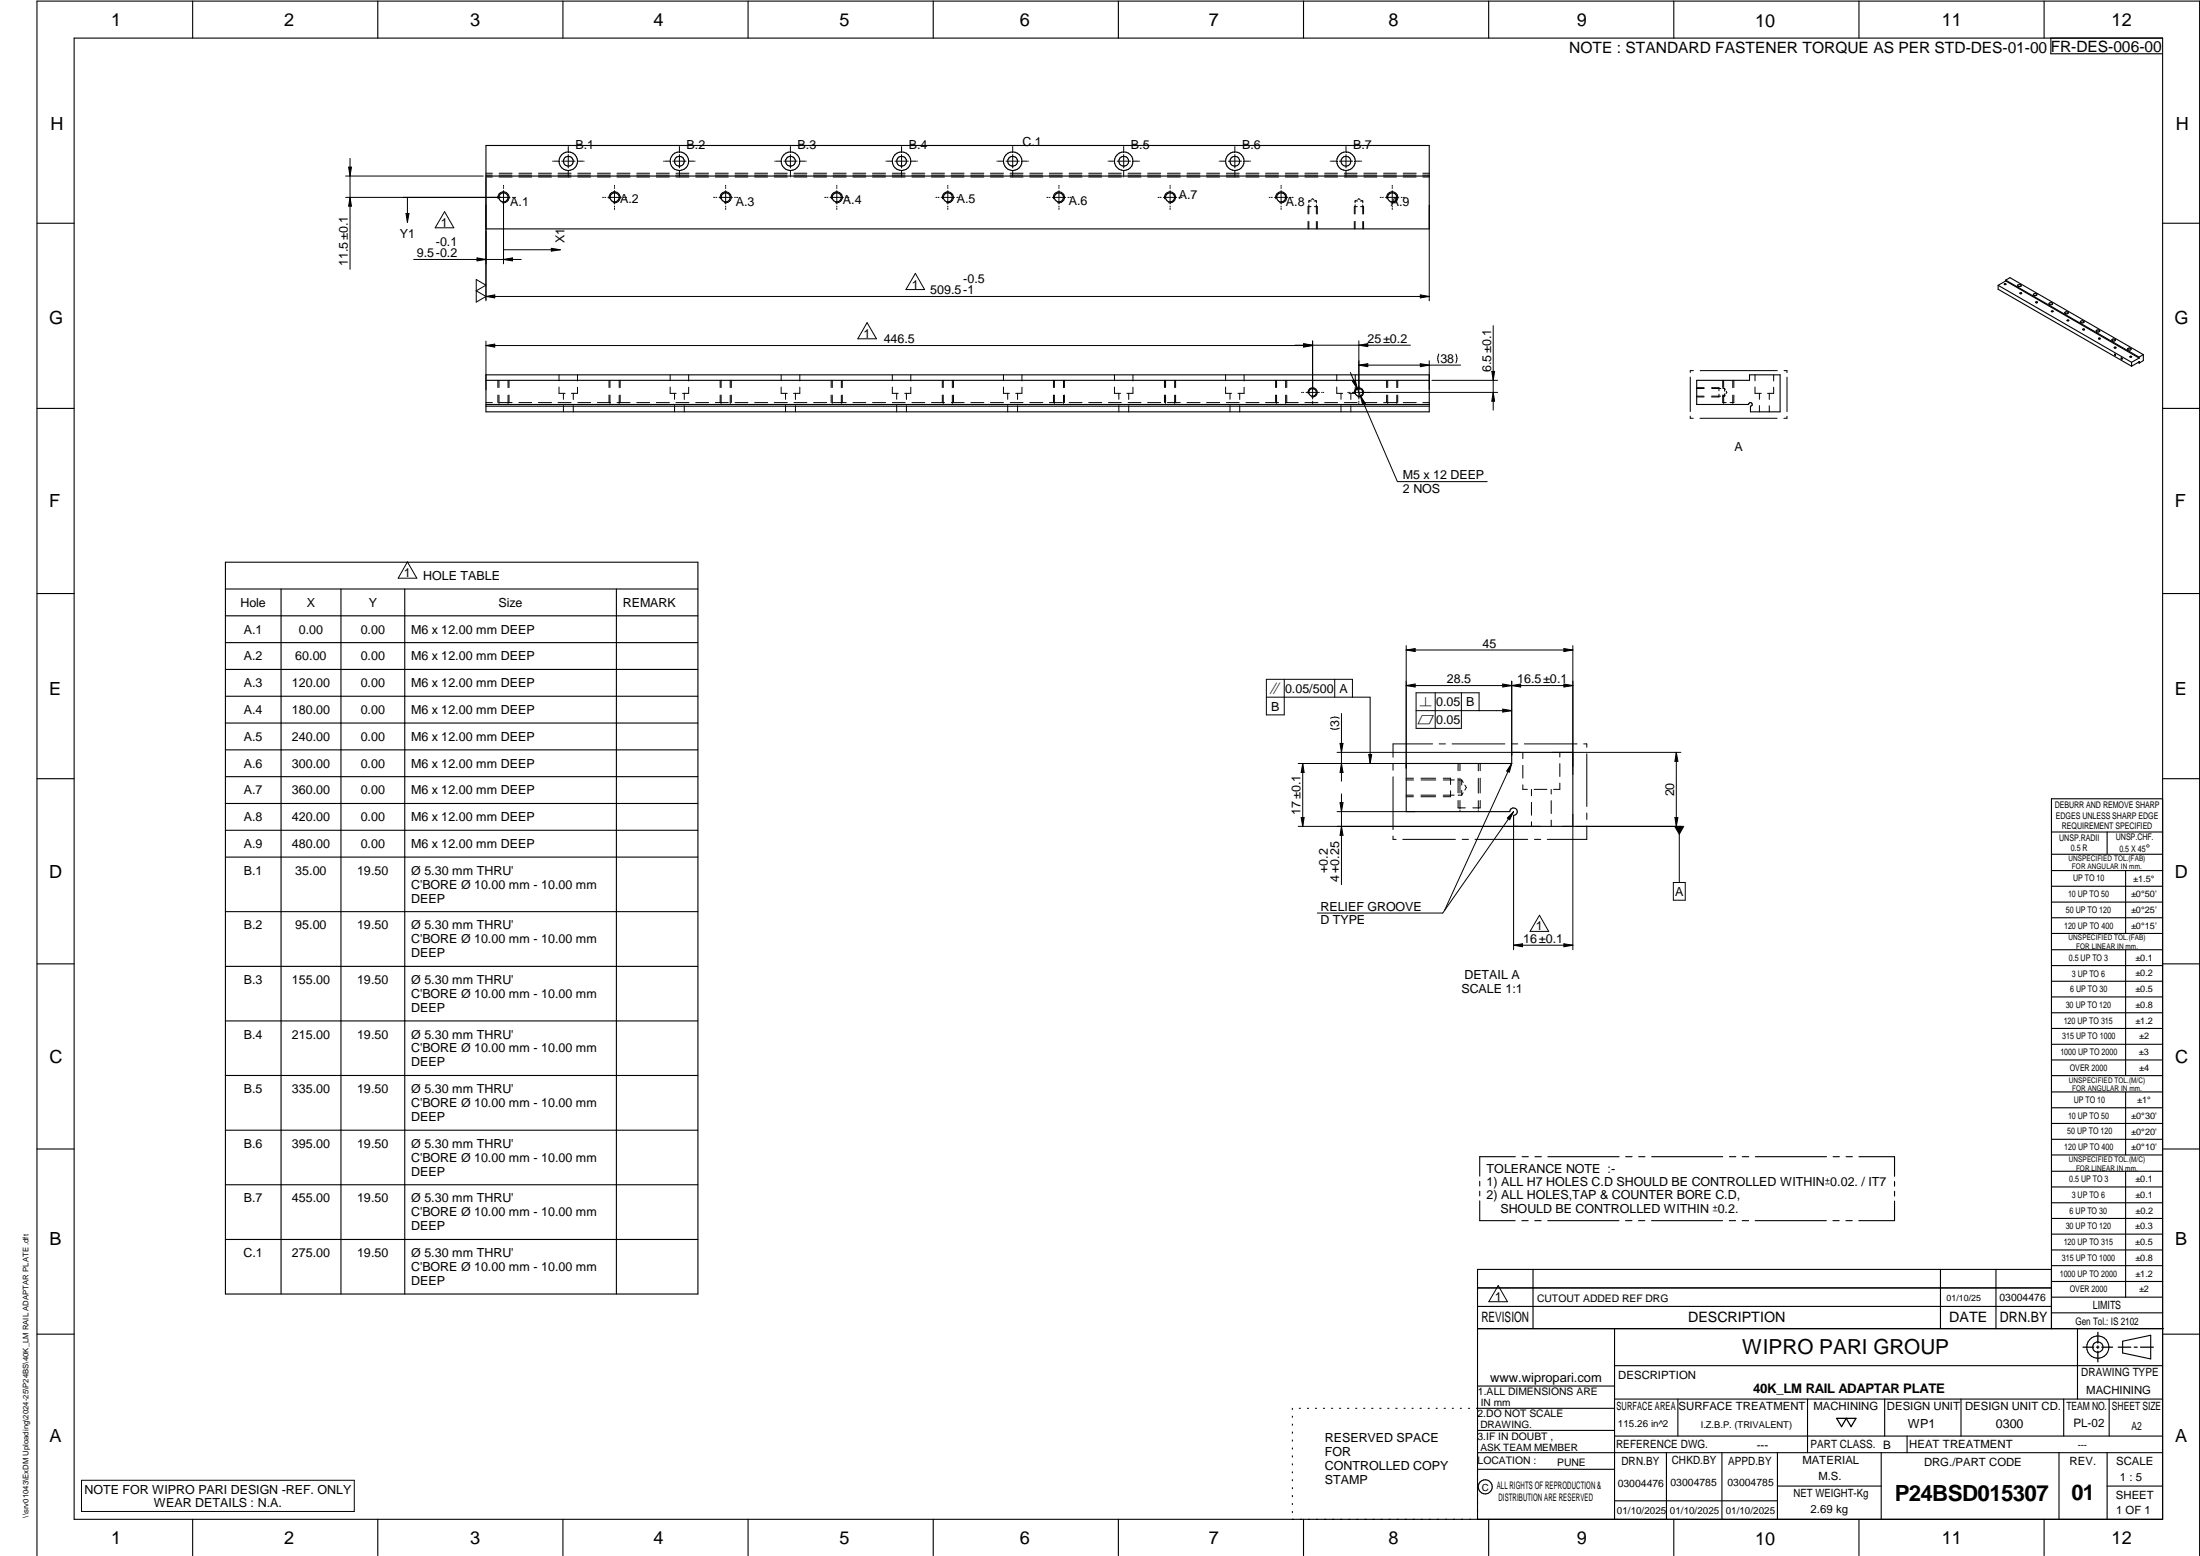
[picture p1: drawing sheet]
<svg xmlns="http://www.w3.org/2000/svg" width="594mm" height="420mm" viewBox="0 0 594 420" stroke-linecap="round" stroke-linejoin="round" font-family="sans-serif">
<g fill="none" stroke="#000" stroke-width=".3">
<path d="M20 10.3h564v400h-564zM52 .3v10M102 .3v10M152 .3v10M202 .3v10M252 .3v10M302 .3v10M352 .3v10M402 .3v10M452 .3v10M502 .3v10M552 .3v10"/>
<path d="M553.8 10.3v4.2h30.1M131.2 39.3h254.7v22.5h-254.7zM131.2 47.5h254.7M10 60.3h10M539.6 77v1.1l36 20.8M539.6 77l36 20.8M541.6 75.6l1.1-.6 36.1 20.8M541.6 75.9l-2 1.1M541.6 75.6v.3M541.6 75.6l36 20.8M541.6 75.9l36 20.8M544.9 77l.5-.2 .4 .4-.7 .2-.2-.1z"/>
<path d="M545.5 79.1h.4v.2h-.4zM549.1 79.4l.8-.1 .1 .3-.6 .2-.3-.2zM584 60.3h10M553.4 81.9l.7-.1v.5a.58 .58 0 0 1-.8-.3zM557.6 84.3l.8-.1 .1 .3-.7 .2-.2-.1zM561.8 86.7l.5-.1 .5 .4-.7 .2-.3-.3zM562.5 88.9l.4 .1-.4 .1zM566.1 89.2l.5-.1 .4 .4-.7 .1-.2-.1zM566.8 91.3l.3 .1-.3 .1zM570.4 91.7l.4-.2 .4 .4-.6 .2-.2-.1zM571 95.6l.3 .3zM572.8 96.6l.3 .3z"/>
<path d="M574.6 94.1l.5-.1 .4 .4-.7 .1-.3-.2zM575.6 97.8v1.1M577.4 97.9l.3 .1M577.6 97.7l-2 1.2M577.6 97.7l.1 .1M577.6 97.7l.1-.1v.2M577.6 96.4v.3M577.6 96.7l-2 1.1M577.7 97.8v.2M578.8 95.8v1.6l-1.1 .6M578.8 95.8l-1.2 .6M10 110.3h10"/>
<path d="M131.2 109.2h254.7M131.2 101.2h254.7v10h-254.7zM131.2 102.7h254.7M131.2 109.7h254.7M458.2 102.7h14.2v-1.5h8.3v10h-8v-1.5l.5-.3-.2-.6-.2-.1-.5 .2-.1 .3h-14zM584 110.3h10M60.9 159h127.6M60.9 151.8h127.6v197.6h-127.6zM75.9 159v190.4M92.1 159v190.4M109.3 159v190.4M166.4 159v190.4"/>
<path d="M10 160.3h10M60.9 166.3h127.6M60.9 173.5h127.6M584 160.3h10M60.9 180.8h127.6M60.9 188h127.6M60.9 195.2h127.6M10 210.3h10M60.9 202.5h127.6M60.9 209.7h127.6M60.9 217h127.6M379.7 206.2h28.5v-3h16.5v19.9h-16v-2.9a1.01 1.01 0 0 0 1-1 1.01 1.01 0 0 0-1-1.1 1.01 1.01 0 0 0-1 1.1h-28z"/>
<path d="M584 215.7h-30v143.1M584 210.3h10M60.9 224.2h127.6M60.9 231.4h127.6M554 224.7h30M554 230.7h30M554 235.1h30M554 239.3h30M569 224.7v6M574 235.1v17M60.9 246.2h127.6M554 243.6h30"/>
<path d="M554 247.8h30M554 252.1h30M554 256.5h30M574 256.5v33.9M10 260.3h10M60.9 260.9h127.6M60.9 275.7h127.6M554 260.7h30M554 265h30M554 269.2h30M554 273.5h30M554 277.7h30"/>
<path d="M584 260.3h10M60.9 290.4h127.6M554 282h30M554 286.2h30M554 290.4h30M554 294.9h30M554 299.1h30M574 294.9v17M10 310.3h10M60.9 305.2h127.6M60.9 319.9h127.6M399.6 319v1.3"/>
<path d="M409.2 312.3h-9.6v5.3M411 312.3h1.7M414.5 312.3h1.7M418 312.3h19.2M439 312.3h1.7M442.5 312.3h1.7M446 312.3h19.2M467 312.3h1.7M470.5 312.3h1.7M474 312.3h19.2M495 312.3h1.7M498.5 312.3h1.7"/>
<path d="M502 312.3h9.6v5.3M511.6 319v1.3M554 303.4h30M554 307.6h30M554 311.9h30M554 316.3h30M574 316.3v34M584 310.3h10M60.9 334.7h127.6M399.6 321.6v1.3M399.6 324.3v5.3h9.5M411 329.6h1.7"/>
<path d="M414.4 329.6h1.8M418 329.6h19.2M438.9 329.6h1.8M442.5 329.6h1.7M446 329.6h19.2M467 329.6h1.7M470.4 329.6h1.8M474 329.6h19.2M495 329.6h1.6M498.5 329.6h1.7M511.6 324.3v5.3h-9.7M511.6 321.7v1.3"/>
<path d="M554 320.5h30M554 324.8h30M554 329h30M554 333.2h30M554 337.5h30M399 358.8h185.2M399 352.8h155M399 347.8h155M414 342.8v16M436 358.8v51.5M524 342.8v16M539 342.8v16"/>
<path d="M554 341.8h30M554 346h30M554 350.3h30M554 354.5h30M554 342.8h-155v67.5M561 358.8v19M10 360.3h10M399 374.3h37M436 368.8h148M436 377.8h148M453.1 377.8v10M488.1 377.8v14.5"/>
<path d="M508.9 377.8v10M529.5 377.8v10M557.3 377.8v10M569.5 377.8v10M573.2 362.2l7.6-1.6v6.3l-7.6-1.6zM584 360.3h10M349 380.3v.3M349 382.4v.3M349 384.6v.3M349 386.7v.3M349 388.8v.3M349 391v.3"/>
<path d="M349 393.1v.3M349 395.3v.3M349 397.4v.3M349 399.5v.3M350.9 380.3h.2M353.1 380.3h.2M355.2 380.3h.3M357.4 380.3h.3M359.6 380.3h.3M361.7 380.3h.3M363.9 380.3h.3M366.1 380.3h.3"/>
<path d="M368.3 380.3h.2M370.4 380.3h.3M372.6 380.3h.3M374.8 380.3h.3M376.9 380.3h.4M379.1 380.3h.3M381.3 380.3h.3M383.4 380.3h.4M385.6 380.3h.3M387.8 380.3h.3M390 380.3h.3M392.2 380.3h.3"/>
<path d="M394.3 380.3h.3M396.5 380.3h.3M398.7 380.3h37.3M399 386.2h37M399 396.7h37M436 387.8h148M450 392.3v18M465 392.3v18M480 392.3v18M508 392.3v18M515 387.8v4.5M556 392.3v18"/>
<path d="M569 392.3v18M584 392.3h-185M52 410.3v9.7M102 410.3v9.7M152 410.3v9.7M202 410.3v9.7M252 410.3v9.7M302 410.3v9.7M349 401.7v.3M349 403.8v.4M349 406v.3M349 408.1v.3"/>
<path d="M352 410.3v9.7M402 410.3v9.7M436 405.3h44M452 410.3v9.7M480 401.3h28M502 410.3v9.7M552 410.3v9.7M569 401.3h15M10 420v-419.7h584v419.7"/>
<circle cx="136" cy="53.3" r="1.23"/>
<circle cx="153.4" cy="43.5" r="2.5"/>
<circle cx="153.5" cy="43.5" r="1.33"/>
<circle cx="166" cy="53.3" r="1.23"/>
<circle cx="183.4" cy="43.5" r="2.51"/>
<circle cx="183.4" cy="43.5" r="1.32"/>
<circle cx="196" cy="53.3" r="1.22"/>
<circle cx="213.5" cy="43.5" r="2.51"/>
<circle cx="213.5" cy="43.5" r="1.32"/>
<circle cx="226" cy="53.3" r="1.23"/>
<circle cx="243.4" cy="43.5" r="2.5"/>
<circle cx="243.5" cy="43.5" r="1.33"/>
<circle cx="255.9" cy="53.3" r="1.22"/>
<circle cx="273.4" cy="43.5" r="2.51"/>
<circle cx="273.4" cy="43.5" r="1.32"/>
<circle cx="286" cy="53.3" r="1.22"/>
<circle cx="303.4" cy="43.5" r="2.5"/>
<circle cx="303.4" cy="43.5" r="1.33"/>
<circle cx="316" cy="53.3" r="1.23"/>
<circle cx="333.4" cy="43.5" r="1.32"/>
<circle cx="333.5" cy="43.5" r="2.5"/>
<circle cx="345.9" cy="53.3" r="1.22"/>
<circle cx="363.4" cy="43.5" r="1.34"/>
<circle cx="363.5" cy="43.5" r="2.51"/>
<circle cx="376" cy="53.3" r="1.23"/>
<circle cx="541.5" cy="76.7" r=".23"/>
<circle cx="550" cy="81.6" r=".23"/>
<circle cx="554.2" cy="84.1" r=".22"/>
<circle cx="558.4" cy="86.5" r=".22"/>
<circle cx="571.2" cy="93.9" r=".23"/>
<circle cx="575.4" cy="96.3" r=".23"/>
<circle cx="354.4" cy="106" r="1.02"/>
<circle cx="367" cy="106" r="1.04"/>
<circle cx="566.5" cy="363.8" r="2.99"/>
<circle cx="566.5" cy="363.7" r="1.41"/>
<circle cx="401.1" cy="401.5" r="1.9"/>
</g>
<g fill="none" stroke="#000" stroke-width=".27">
<path d="M153.5 39.3v.1M153.5 39.6v1.3M183.5 39.3v.1M183.5 39.6v1.3M213.4 39.3v.1M213.4 39.6v1.3M243.5 39.3v.1M243.5 39.6v1.3M273.5 39.3v.1M273.5 39.6v1.3M303.4 39.3v.1M303.4 39.6v1.3"/>
<path d="M333.5 39.3v.1M333.5 39.6v1.3M363.5 39.3v.1M363.5 39.6v1.3M93.3 53.3h44.4M93.3 47.5h37.2M94.1 45.1h.8l-.4 2.4zM94.5 53.3l.4 2.4h-.8zM94.5 42.8v29.9M109.6 57.7h.8l-.4 2.3zM110 53.3v6.7M120.1 57.2l2.4 4.3h-5z"/>
<path d="M131.2 48v33.2M131.2 47.3h1.7M131.2 47.8h1.8M131.2 46.8h1.8M134.5 53.7a1.49 1.49 0 0 1 1.3-1.9 1.49 1.49 0 0 1 1.7 1.6 1.49 1.49 0 0 1-1.9 1.3M134.7 47.3h3.6M134.8 47.8h3.5M134.8 46.8h3.5M136 50v.3M136 50.6v.3M136 51.5v19.7M138.4 53.3h.2"/>
<path d="M138.9 53.3h.3M140.1 47.3h3.4M140.1 47.8h3.5M140.1 46.8h3.5M145.4 47.3h3.5M145.4 47.8h3.5M145.4 46.8h3.5M149.2 43.5h.1M149.5 43.5h1.3M150.7 47.3h3.5M150.7 47.8h3.5M150.7 46.8h3.5"/>
<path d="M151.7 43.5h3.6M153.5 46.2v1.3M153.5 47.7v.1M153.5 41.7v3.6M156 47.3h3.5M156 47.8h3.5M156 46.8h3.5M156.1 43.5h1.3M157.6 43.5h.1M161.3 47.3h3.5M161.3 47.8h3.5M161.3 46.8h3.5"/>
<path d="M162.7 53.3h.3M163.3 53.3h.3M164.2 53.3h3.6M164.5 53.7a1.51 1.51 0 0 1 1.3-1.9 1.51 1.51 0 0 1 1.7 1.6 1.51 1.51 0 0 1-1.9 1.3M165.9 50v.3M165.9 50.6v.3M165.9 51.5v3.6M165.9 55.7v.2M165.9 56.3v.3M166.6 47.3h3.5M166.6 47.8h3.5M166.6 46.8h3.5"/>
<path d="M168.4 53.3h.2M168.9 53.3h.3M171.9 47.3h3.5M172 47.8h3.4M172 46.8h3.4M177.2 47.3h3.5M177.2 47.8h3.6M177.2 46.8h3.6M179.2 43.5h.1M179.5 43.5h1.3M181.6 43.5h3.6M182.5 47.3h3.5"/>
<path d="M182.5 47.8h3.5M182.5 46.8h3.5M183.5 46.2v1.3M183.5 47.7v.1M183.5 41.7v3.6M186.1 43.5h1.3M187.6 43.5h.1M187.8 47.3h3.5M187.9 47.8h3.4M187.9 46.8h3.4M192.7 53.3h.3M193.1 47.3h3.5"/>
<path d="M193.2 47.8h3.5M193.2 46.8h3.5M193.3 53.3h.2M194.2 53.3h3.6M194.5 53.7a1.49 1.49 0 0 1 1.3-1.9 1.49 1.49 0 0 1 1.6 1.6 1.49 1.49 0 0 1-1.8 1.3M196 51.5v3.6M196 50v.3M196 50.6v.3M196 55.7v.2M196 56.3v.3M198.4 53.3h.2M198.5 47.3h3.4"/>
<path d="M198.5 47.8h3.5M198.5 46.8h3.5M198.9 53.3h.3M203.7 47.3h3.6M203.8 47.8h3.5M203.8 46.8h3.5M209 47.3h3.5M209.1 47.8h3.5M209.1 46.8h3.5M209.2 43.5h.1M209.5 43.5h1.3M211.7 43.5h3.6"/>
<path d="M213.4 41.7v3.6M213.4 46.2v1.3M213.4 47.7v.1M214.4 47.3h3.4M214.4 47.8h3.5M214.4 46.8h3.5M216.1 43.5h1.3M217.6 43.5h.1M219.7 47.3h3.5M219.7 47.8h3.5M219.7 46.8h3.5M222.7 53.3h.3"/>
<path d="M223.3 53.3h.3M224.1 53.3h3.6M224.5 53.7a1.49 1.49 0 0 1 1.3-1.9 1.49 1.49 0 0 1 1.7 1.6 1.49 1.49 0 0 1-1.9 1.3M225 47.3h3.5M225 47.8h3.5M225 46.8h3.5M226 50v.3M226 50.6v.3M226 55.7v.2M226 56.3v.3M226 51.5v3.6M228.3 53.3h.3"/>
<path d="M228.9 53.3h.3M230.3 47.3h3.5M230.3 47.8h3.5M230.3 46.8h3.5M235.6 47.3h3.5M235.6 47.8h3.5M235.6 46.8h3.5M239.2 43.5h.1M239.5 43.5h1.3M240.9 47.3h3.5M241 47.8h3.4M241 46.8h3.4"/>
<path d="M241.7 43.5h3.6M243.5 41.7v3.6M243.5 46.2v1.3M243.5 47.7v.1M246.1 43.5h1.3M246.2 47.3h3.5M246.2 47.8h3.5M246.2 46.8h3.5M247.6 43.5h.1M251.5 47.3h3.5M251.5 47.8h3.6M251.5 46.8h3.6"/>
<path d="M252.7 53.3h.3M253.3 53.3h.3M254.2 53.3h3.6M254.5 53.7a1.49 1.49 0 0 1 1.3-1.9 1.49 1.49 0 0 1 1.6 1.6 1.49 1.49 0 0 1-1.8 1.3M255.9 50v.3M255.9 50.6v.3M255.9 51.5v3.6M255.9 55.7v.2M255.9 56.3v.3M256.8 47.3h3.5M256.9 47.8h3.4M256.9 46.8h3.4"/>
<path d="M258.4 53.3h.2M258.9 53.3h.3M262.1 47.3h3.5M262.2 47.8h3.5M262.2 46.8h3.5M267.4 47.3h3.5M267.5 47.8h3.5M267.5 46.8h3.5M269.2 43.5h.1M269.5 43.5h1.3M271.6 43.5h3.6M272.7 47.3h3.5"/>
<path d="M272.8 47.8h3.5M272.8 46.8h3.5M273.5 41.7v3.6M273.5 46.2v1.3M273.5 47.7v.1M276.1 43.5h1.3M277.6 43.5h.1M278 47.3h3.6M278.1 47.8h3.5M278.1 46.8h3.5M282.7 53.3h.3M283.3 47.3h3.5"/>
<path d="M283.3 53.3h.2M283.4 47.8h3.5M283.4 46.8h3.5M284.2 53.3h3.6M284.5 53.7a1.49 1.49 0 0 1 1.3-1.9 1.49 1.49 0 0 1 1.6 1.6 1.49 1.49 0 0 1-1.8 1.3M286 50v.3M286 50.6v.3M286 51.5v3.6M286 55.7v.2M286 56.3v.3M288.4 53.3h.2M288.7 47.3h3.4"/>
<path d="M288.7 47.8h3.5M288.7 46.8h3.5M288.9 53.3h.3M294 47.3h3.5M294 47.8h3.5M294 46.8h3.5M299.2 43.5h.1M299.3 47.3h3.5M299.3 47.8h3.5M299.3 46.8h3.5M299.5 43.5h1.3M301.7 43.5h3.6"/>
<path d="M303.4 46.2v1.3M303.4 47.7v.1M303.4 41.7v3.6M304.6 47.3h3.5M304.6 47.8h3.5M304.6 46.8h3.5M306.1 43.5h1.3M307.6 43.5h.1M309.9 47.3h3.5M309.9 47.8h3.5M309.9 46.8h3.5M312.7 53.3h.3"/>
<path d="M313.3 53.3h.3M314.1 53.3h3.6M314.5 53.7a1.51 1.51 0 0 1 1.3-1.9 1.51 1.51 0 0 1 1.6 1.6 1.51 1.51 0 0 1-1.9 1.3M315.2 47.3h3.5M315.2 47.8h3.5M315.2 46.8h3.5M316 50v.3M316 50.6v.3M316 55.7v.2M316 56.3v.3M316 51.5v3.6M318.3 53.3h.3"/>
<path d="M318.9 53.3h.3M320.5 47.3h3.5M320.5 47.8h3.6M320.5 46.8h3.6M325.8 47.3h3.5M325.8 47.8h3.5M325.8 46.8h3.5M329.2 43.5h.1M329.5 43.5h1.3M331.1 47.3h3.5M331.2 47.8h3.4M331.2 46.8h3.4"/>
<path d="M331.7 43.5h3.6M333.5 41.7v3.6M333.5 46.2v1.3M333.5 47.7v.1M336.1 43.5h1.3M336.4 47.3h3.5M336.5 47.8h3.5M336.5 46.8h3.5M337.6 43.5h.1M341.7 47.3h3.5M341.8 47.8h3.5M341.8 46.8h3.5"/>
<path d="M342.7 53.3h.3M343.3 53.3h.3M344.2 53.3h3.6M344.5 53.7a1.49 1.49 0 0 1 1.3-1.9 1.49 1.49 0 0 1 1.6 1.6 1.49 1.49 0 0 1-1.8 1.3M345.9 50v.3M345.9 50.6v.3M345.9 51.5v3.6M345.9 55.7v.2M345.9 56.3v.3M347 47.3h3.5M347.1 47.8h3.5M347.1 46.8h3.5"/>
<path d="M348.4 53.3h.2M348.9 53.3h.3M352.3 47.3h3.5M352.4 47.8h3.5M352.4 46.8h3.5M353.2 59.8v2M353.4 54.3h.7M353.4 54.3v.4M353.4 55.3v2.4M353.4 59.8v2M353.8 54.1l-.4 .2M354 55.8h-.8v2"/>
<path d="M354.2 53.8l.3-.1 .3 .2M354.8 54.3h.7M354.9 55.8h.8v2M355.2 54.1l.3 .2M355.5 54.3v.5M355.5 55.3v2.5M355.5 59.8v2M355.7 59.8v2M357.7 47.3h3.4M357.7 47.8h3.5M357.7 46.8h3.5M359.2 43.5h.1"/>
<path d="M359.5 43.5h1.3M361.6 43.5h3.6M363 47.3h3.4M363 47.8h3.5M363 46.8h3.5M363.5 41.7v3.6M363.5 46.2v1.3M363.5 47.7v.1M365.7 59.8v2M365.9 54.3v.4M365.9 55.3v2.4M365.9 59.8v2"/>
<path d="M365.9 54.3h.7M366.1 43.5h1.3M366.3 54.1l-.4 .2M366.5 55.8h-.8v2M366.6 53.8l.3-.1 .4 .2M367.3 54.3h.7M367.4 55.8h.8v2M367.6 43.5h.1M367.7 54.1l.3 .2M368 54.3v.5M368 55.3v2.5M368 59.8v2"/>
<path d="M368.2 59.8v2M368.3 47.3h3.5M368.3 47.8h3.5M368.3 46.8h3.5M372.7 53.3h.3M373.3 53.3h.2M373.6 47.3h3.5M373.6 47.8h3.5M373.6 46.8h3.5M374.1 53.3h3.6M374.5 53.7a1.49 1.49 0 0 1 1.3-1.9 1.49 1.49 0 0 1 1.6 1.6 1.49 1.49 0 0 1-1.8 1.3M376 50v.3"/>
<path d="M376 50.6v.3M376 51.5v3.6M376 55.7v.2M376 56.3v.3M378.4 53.3h.2M378.9 47.3h3.5M378.9 47.8h3.5M378.9 46.8h3.5M378.9 53.3h.3M384.2 47.3h1.7M384.2 47.8h1.7M384.2 46.8h1.7"/>
<path d="M385.9 55.4v25.8M111.7 70.1h29.1M128.6 75.5l2.6 1.5-2.6 1.5 2.6 1.6-2.6 1.5zM128.8 69.6l2.4 .5-2.4 .3zM136 70.1l2.4-.5v.8zM136 67.4h15.3M148.9 67.1l2.4 .3-2.4 .4zM247.2 73.8l2.5 4.4h-5.1zM383.5 79.6l2.4 .5-2.4 .3zM131.2 92.1v13.1M131.2 80.1h254.7M131.2 93.3h223.3"/>
<path d="M131.2 80.1l2.4-.5v.8zM131.2 93.3l2.4-.4v.8zM234.1 87.1l2.6 4.4h-5.1zM349.7 93.2h31.2M352 92.9l2.5 .4M354.5 92v15.7M354.5 93.3l-2.5 .4v-.9l2.5 .4-2.5 .4M366.9 93.2l2.5-.4v.8zM366.9 98.6l2.5-.4v.8zM366.9 92v15.7M366.9 98.6h27.5M383.5 98.2l2.4 .4-2.4 .4z"/>
<path d="M385.9 97.4v7.8M388.5 95.6a2.6 2.6 0 0 0 0 2.4M393.1 95.6a2.6 2.6 0 0 1 0 2.4M403.2 87.9v22.8M131.2 108.7h1.8M134.4 102.7v1.9M134.4 106.7v2M134.7 102.7v1.9M134.7 106.7v2.1M134.7 109.1v.1M134.8 108.7h3.5M137.2 102.7v2"/>
<path d="M137.2 106.7v2.2M137.2 109.1v.1M137.4 102.7v1.9M137.4 106.7v2M140.1 108.7h3.5M145.4 108.7h3.5M150.7 108.7h3.5M151 104.5v1.7h1.6M151 101.2v1.6M152.1 106.2v1.6M152.1 109.5v1.7M154.8 106.2v1.7"/>
<path d="M154.8 109.6v1.6M155.9 104.6v1.6h-1.6M155.9 101.2v1.7M156 108.7h3.5M161.3 108.7h3.5M164.5 102.7v1.9M164.5 106.7v2M164.7 102.7v1.9M164.7 106.7v2.1M164.7 109.1v.1M166.6 108.7h3.5M167.2 102.7v2"/>
<path d="M167.2 106.7v2.2M167.2 109.1v.1M167.5 102.7v1.9M167.5 106.7v2M172 108.7h3.4M177.2 108.7h3.6M181 104.5v1.7h1.6M181 101.2v1.6M182.2 106.2v1.6M182.2 109.5v1.7M182.5 108.7h3.5M184.8 106.2v1.7"/>
<path d="M184.8 109.6v1.6M186 104.6v1.6h-1.7M186 101.2v1.7M187.9 108.7h3.4M193.2 108.7h3.5M194.5 102.7v1.9M194.5 106.7v2M194.7 102.7v1.9M194.7 106.7v2.1M194.7 109.1v.1M197.2 102.7v2M197.2 106.7v2.2"/>
<path d="M197.2 109.1v.1M197.5 102.7v1.9M197.5 106.7v2M198.5 108.7h3.5M203.8 108.7h3.5M209.1 108.7h3.5M210.9 104.5v1.7h1.7M210.9 101.2v1.6M212.1 106.2v1.6M212.1 109.5v1.7M214.4 108.7h3.5M214.8 106.2v1.7"/>
<path d="M214.8 109.6v1.6M216 104.6v1.6h-1.7M216 101.2v1.7M219.7 108.7h3.5M224.4 102.7v1.9M224.4 106.7v2M224.7 102.7v1.9M224.7 106.7v2.1M224.7 109.1v.1M225 108.7h3.5M227.2 102.7v2M227.2 106.7v2.2"/>
<path d="M227.2 109.1v.1M227.5 102.7v1.9M227.5 106.7v2M230.3 108.7h3.5M235.6 108.7h3.5M241 108.7h3.4M241 104.5v1.7h1.6M241 101.2v1.6M242.1 106.2v1.6M242.1 109.5v1.7M244.8 106.2v1.7M244.8 109.6v1.6"/>
<path d="M246 104.6l-.1 1.6h-1.6M246 101.2v1.7M246.2 108.7h3.5M251.5 108.7h3.6M254.5 102.7v1.9M254.5 106.7v2M254.7 102.7v1.9M254.7 106.7v2.1M254.7 109.1v.1M256.9 108.7h3.4M257.2 102.7v2M257.2 106.7v2.2"/>
<path d="M257.2 109.1v.1M257.5 102.7v1.9M257.5 106.7v2M262.2 108.7h3.5M267.5 108.7h3.5M271 104.5v1.7h1.6M271 101.2v1.6M272.1 106.2v1.6M272.1 109.5v1.7M272.8 108.7h3.5M274.8 106.2v1.7M274.8 109.6v1.6"/>
<path d="M276 104.6v1.6h-1.7M276 101.2v1.7M278.1 108.7h3.5M283.4 108.7h3.5M284.5 102.7v1.9M284.5 106.7v2M284.7 102.7v1.9M284.7 106.7v2.1M284.7 109.1v.1M287.2 102.7v2M287.2 106.7v2.2M287.2 109.1v.1"/>
<path d="M287.4 102.7v1.9M287.4 106.7v2M288.7 108.7h3.5M294 108.7h3.5M299.3 108.7h3.5M300.9 104.5v1.7h1.7M300.9 101.2v1.6M302.1 106.2v1.6M302.1 109.5v1.7M304.6 108.7h3.5M304.8 106.2v1.7M304.8 109.6v1.6"/>
<path d="M305.9 104.6v1.6h-1.6M305.9 101.2v1.7M309.9 108.7h3.5M314.4 102.7v1.9M314.4 106.7v2M314.7 102.7v1.9M314.7 106.7v2.1M314.7 109.1v.1M315.2 108.7h3.5M317.2 102.7v2M317.2 106.7v2.2M317.2 109.1v.1"/>
<path d="M317.5 102.7v1.9M317.5 106.7v2M320.5 108.7h3.6M325.8 108.7h3.5M331 104.5v1.7h1.6M331 101.2v1.6M331.2 108.7h3.4M332.1 106.2v1.6M332.1 109.5v1.7M334.8 106.2v1.7M334.8 109.6v1.6M336 104.6v1.6h-1.7"/>
<path d="M336 101.2v1.7M336.5 108.7h3.5M341.8 108.7h3.5M344.5 102.7v1.9M344.5 106.7v2M344.7 102.7v1.9M344.7 106.7v2.1M344.7 109.1v.1M347.1 108.7h3.5M347.2 102.7v2M347.2 106.7v2.2M347.2 109.1v.1"/>
<path d="M347.5 102.7v1.9M347.5 106.7v2M351.4 106h.3M351.9 106h.1M352.4 108.7h3.5M352.7 106h3.6M353.3 106.3a1.24 1.24 0 0 1 1.1-1.6 1.24 1.24 0 0 1 1.3 1.4 1.24 1.24 0 0 1-1.6 1M354.5 108.3v.2M354.5 108.8v.2M356.9 106h.1M357.2 106h.3M357.7 108.7h3.5"/>
<path d="M361 104.5v1.7h1.6M361 101.2v1.6M362.1 106.2v1.6M362.1 109.5v1.7M363 108.7h3.5M363.9 106h.2M364.4 106h.2M364.7 100.6l12.7 29.4h24.2M364.8 106.2v1.7M364.8 109.6v1.6M365.2 103l.8-.3 .6 2.3zM365.8 106.3a1.24 1.24 0 0 1 1-1.6 1.24 1.24 0 0 1 1.4 1.4 1.24 1.24 0 0 1-1.6 1"/>
<path d="M366 104.6v1.6h-1.7M366 101.2v1.7M366.9 108.3v.2M366.9 108.8v.2M367.4 106.9l1.3 2-.7 .4zM368.3 108.7h3.5M373.6 108.7h3.5M374.4 102.7v1.9M374.4 106.7v2M374.7 102.7v1.9M374.7 106.7v2.1M374.7 109.1v.1"/>
<path d="M377.2 102.7v2M377.2 106.7v2.2M377.2 109.1v.1M377.4 102.7v1.9M377.4 106.7v2M378.9 108.7h3.5M384.2 108.7h1.7M386.7 102.7h17.7M402.8 100.3h.8l-.4 2.4zM403.2 106l.4 2.3h-.8zM404.4 106h-39.2M456.4 112.4v.5h.8"/>
<path d="M456.4 101.8v9.3M457.3 100.1h-.9v.5M458.2 107h2M458.2 104.7h2M458.2 107.2h2M458.2 104.9h2M459.1 112.9h20.8M459.1 100.1h20.8M462.2 107h2.4M462.2 104.7h2v.8M462.2 104.9h2.5M464.2 106.4v.8h-2"/>
<path d="M465.2 106.7v2h.9M465.2 107h.5M465.2 102.7v1.9M465.2 104.9h.5M465.4 102.7v1.9M465.4 106.7v2.1M465.4 109.1v.1M465.7 104.9v.7M465.7 106.3v.7M465.7 104.9l.2 .3M465.9 106.7l-.2 .3M466.1 105.6l.2 .4-.2 .3"/>
<path d="M467.9 102.7v2M467.9 106.7v2.2M467.9 109.1v.1M468.2 106.7v2h-1M468.2 102.7v1.9M473.9 104.5v1.7h1.7M473.9 101.2v1.6M475.1 106.2v1.6M475.1 109.5v1.7M477.8 106.2v1.7M477.8 109.6v1.6M479 104.6v1.6h-1.7"/>
<path d="M479 101.2v1.7M481.7 100.1h.9v.5M482.6 112.4v.5h-.9M482.6 101.9v9.3M110 151.7l2.6 4.4h-5.1zM379.7 175.5l2.4-.4v.8zM379.7 175.5h45M379.7 174.3v33.1M422.3 175.1l2.4 .4-2.4 .4zM424.7 174.3v34.8M342 188.3h28v17.9M346.8 183.4v9.6h-4.8v-9.6h23.2v4.9"/>
<path d="M359.3 196.6a2.52 2.52 0 0 0 2.3 0M359.3 193.9a2.52 2.52 0 0 1 2.3 0M360.4 183.4v4.9M362.2 192.7v18.2M379.7 185.1l2.4-.4v.8zM379.7 185.1h45M382.4 191.9h25.8M387.6 187.1v9.6M394.6 187.1v9.6h-12.2v-9.6h17v4.8M405.8 184.7l2.4 .4-2.4 .4zM405.8 191.5l2.4 .4-2.4 .4zM408.2 183.9v20"/>
<path d="M408.2 185.1l2.4-.4v.8zM422.3 184.7l2.4 .4-2.4 .4zM350.6 206.2h51.7M351.8 206.2l.4 2.4h-.8zM351.8 206.2v16.9M361.1 219.2h21M361.1 203.2h49.4M361.9 200.7h.8l-.5 2.5zM361.9 216.7h.8l-.5 2.5zM362.2 214.4v24.5M362.2 206.2l.5 2.4h-.8zM369.6 203.8h.8l-.4 2.4z"/>
<path d="M376.2 206.2v1.8M376.2 209.8v14.2M379.7 214.7h2M379.7 210.6h2M379.7 210.1h2M379.7 215.1h2M383.7 214.7h4M383.7 210.1h4M383.7 215.1h4M383.7 210.6h4M386.8 200.9h-10.6v3.6M388.6 200.9h1.7"/>
<path d="M389.7 214.7h3M389.7 210.1h2v1.7M389.8 210.6h2.9M391.7 213.5v1.6h-2M392.1 200.9h14.3M393.7 214.7h1M393.7 206.2v1.9M393.7 210.1v4M393.7 216.2v1.9h2M393.8 210.6h.9M394.2 206.2v1.9M394.2 210.1v4"/>
<path d="M394.2 216.2v2.2M394.2 218.8v.4M394.7 210.6l.4 .7M394.7 210.6v1.4M394.7 213.4v1.3M395.1 214.1l-.4 .6M395.6 212l.4 .6-.4 .8M399.2 206.2v2M399.2 210.2v4M399.2 216.2v2.3M399.2 218.9v.3M399.7 206.2v1.9"/>
<path d="M399.7 210.1v4M399.7 216.2v1.9h-2M408.1 200.9h1.7M408.2 206.2l-.6 2.3-.7-.3zM408.2 206.2l-18.1 39.6M408.7 219.2l-19.1 27.3h-33.9M408.7 219.2l-1 2.2-.7-.5zM411.2 211.9v1.2h1.2M411.2 203.2v1.7M411.2 206.7v3.4M411.6 200.9h14.3M413.5 213.1v1.8"/>
<path d="M413.5 216.7v3.4M414.3 213.1h3.4M418.9 213.1v1.3M418.9 216.2v3.5M419.1 203.2h34.8M421.2 211.5v1.6h-1.7M421.2 203.2v1.2M421.2 206.2v3.5M424.7 219.9v36.6M427.6 200.9h.9v.9M428.5 203.5v14.3M428.5 219.5v1.8"/>
<path d="M452.7 203.2l.4 2.4h-.8zM452.7 203.2v19.9M350.6 223.1h65.4M351.4 220.8h.8l-.4 2.3zM362.2 223.1l.5 2.5h-.8zM376.2 225.8v.9h.8M378.8 226.7h14.2M394.8 226.7h1.7M398.3 226.7h14.2M408.7 222.4v34.1M413.5 221.9v1.2M414.4 226.7h1.6"/>
<path d="M418.9 221.4v1.7M421.9 223.1h32.8M428.5 223.1v3.6h-10.7M451.9 238.3h3.2v4.8h-3.2zM452.3 220.8h.8l-.4 2.3zM453.5 223.1v15.2M408.7 255.2l2.4-.4v.9zM408.7 255.2h16M415.7 247.1l2.5 4.4h-5zM422.3 254.8l2.4 .4-2.4 .5zM404.6 347.1l2.5 4.4h-5.1zM22 399.7h73.7v8.4h-73.7z"/>
</g>
<path d="M566.5 359.7v3M562.5 363.8h2.9M566.1 363.8h.7M566.5 363.4v.7M566.5 364.9v2.8M567.6 363.8h2.9M572 363.8h3.4M576.3 363.8h.8M578 363.8h3.5M496 383h5.2l-1.3 2.2-1.3-2.2-1.3 2.2z" fill="none" stroke="#000" stroke-width=".34"/>
<g fill="#000">
<path d="M94.5 53.3l.4 2.4h-.8zM94.1 45.1h.8l-.4 2.4zM109.6 57.7h.8l-.4 2.3zM128.8 69.6l2.4 .5-2.4 .3zM136 70.1l2.4-.5v.8zM148.9 67.1l2.4 .3-2.4 .4zM131.2 80.1l2.4-.5v.8zM131.2 93.3l2.4-.4v.8zM352 92.9l2.5 .4-2.5 .4zM352 92.8l2.5 .4-2.5 .4zM366.9 93.2l2.5-.4v.8zM366.9 98.6l2.5-.4v.8z"/>
<path d="M383.5 79.6l2.4 .5-2.4 .3zM383.5 98.2l2.4 .4-2.4 .4zM365.2 103l.8-.3 .6 2.3zM367.4 106.9l1.3 2-.7 .4zM402.8 100.3h.8l-.4 2.4zM403.2 106l.4 2.3h-.8zM379.7 175.5l2.4-.4v.8zM422.3 175.1l2.4 .4-2.4 .4zM379.7 185.1l2.4-.4v.8zM405.8 184.7l2.4 .4-2.4 .4zM405.8 191.5l2.4 .4-2.4 .4zM408.2 185.1l2.4-.4v.8z"/>
<path d="M422.3 184.7l2.4 .4-2.4 .4zM351.8 206.2l.4 2.4h-.8zM362.2 206.2l.5 2.4h-.8zM361.9 200.7h.8l-.5 2.5zM361.9 216.7h.8l-.5 2.5zM369.6 203.8h.8l-.4 2.4zM408.2 206.2l-.6 2.3-.7-.3zM452.7 203.2l.4 2.4h-.8zM351.4 220.8h.8l-.4 2.3zM362.2 223.1l.5 2.5h-.8zM408.7 219.2l-1 2.2-.7-.5zM452.3 220.8h.8l-.4 2.3z"/>
<path d="M452.1 223.1h2.7l-1.3 2.5zM408.7 255.2l2.4-.4v.9zM422.3 254.8l2.4 .4-2.4 .5z"/>
</g>
<text font-size="6" x="511.6" y="405.2">P24BSD015307</text>
<text font-size="5.9" x="559.4" y="405.1">01</text>
<text font-size="5.6" x="470.5" y="365.5">WIPRO PARI GROUP</text>
<g font-size="4.9">
<text x="30" y="6.9">1</text>
<text x="76.7" y="6.9">2</text>
<text x="127" y="6.9">3</text>
<text x="176.5" y="6.9">4</text>
<text x="226.7" y="6.9">5</text>
<text x="275.4" y="6.9">6</text>
<text x="326.4" y="6.9">7</text>
<text x="375" y="6.9">8</text>
<text x="425.8" y="6.9">9</text>
<text x="473.9" y="7.3">10</text>
<text x="524.3" y="6.9">11</text>
<text x="570.2" y="6.9">12</text>
<text x="13.6" y="35.1">H</text>
<text x="587.6" y="35.1">H</text>
<text x="13.2" y="87.5">G</text>
<text x="587.2" y="87.5">G</text>
<text x="13.2" y="137">F</text>
<text x="587.2" y="137">F</text>
<text x="13.2" y="187.6">E</text>
<text x="587.2" y="187.6">E</text>
<text x="13.2" y="237">D</text>
<text x="587.2" y="237">D</text>
<text x="13.4" y="287.1">C</text>
<text x="587.4" y="287.1">C</text>
<text x="13.4" y="336.2">B</text>
<text x="587.4" y="336.2">B</text>
<text x="13.4" y="389.3">A</text>
<text x="587.4" y="389.3">A</text>
<text x="30" y="416.9">1</text>
<text x="76.7" y="416.9">2</text>
<text x="127" y="416.9">3</text>
<text x="176.5" y="416.9">4</text>
<text x="226.7" y="416.9">5</text>
<text x="275.4" y="416.9">6</text>
<text x="326.4" y="416.9">7</text>
<text x="375" y="416.9">8</text>
<text x="425.8" y="416.9">9</text>
<text x="473.9" y="417.3">10</text>
<text x="524.3" y="416.9">11</text>
<text x="570.2" y="416.9">12</text>
</g>
<g font-size="4.2">
<text x="423.7" y="14.3">NOTE : STANDARD FASTENER TORQUE AS PER STD-DES-01-00</text>
<text x="553.8" y="14">FR-DES-006-00</text>
</g>
<g font-size="3.9">
<text x="400" y="357.1">REVISION</text>
<text x="455.9" y="357.1">DESCRIPTION</text>
<text x="526.4" y="357.1">DATE</text>
<text x="540" y="357.1">DRN.BY</text>
</g>
<g font-size="3.7">
<text x="342.9" y="187">i</text>
<text x="383.3" y="190.7">n</text>
<text x="382.6" y="195.5">r</text>
</g>
<text font-size="3.6" x="473.4" y="376.1">40K_LM RAIL ADAPTAR PLATE</text>
<text font-size="3.5" x="402.4" y="373.3">www.wipropari.com</text>
<g font-size="3.4">
<text x="155.4" y="40.3">B.1</text>
<text x="185.4" y="40.3">B.2</text>
<text x="215.4" y="40.3">B.3</text>
<text x="245.4" y="40.3">B.4</text>
<text x="276.1" y="39.5">C.1</text>
<text x="305.4" y="40.3">B.5</text>
<text x="335.4" y="40.3">B.6</text>
<text x="365.4" y="40.3">B.7</text>
<text x="318.3" y="53.6">A.7</text>
<text x="137.8" y="55.5">A.1</text>
<text x="167.5" y="54.9">A.2</text>
<text x="198.7" y="55.6">A.3</text>
<text x="227.6" y="55.2">A.4</text>
<text x="258.4" y="54.9">A.5</text>
<text x="288.6" y="55.2">A.6</text>
<text x="347.3" y="55.8">A.8</text>
<text x="375.6" y="55.8">A.9</text>
<text x="108" y="64.1">Y1</text>
<text x="119.1" y="61.3">1</text>
<text x="152.5" y="65.7" transform="rotate(-90 152.5 65.7)">X1</text>
<text x="93.9" y="71.9" transform="rotate(-90 93.9 71.9)">11.5±0.1</text>
<text x="112.6" y="69.4">9.5-0.2</text>
<text x="117.7" y="66.3">-0.1</text>
<text x="246.2" y="77.9">1</text>
<text x="260.1" y="76.3">-0.5</text>
<text x="251.2" y="79.5">509.5-1</text>
<text x="233.2" y="91.2">1</text>
<text x="238.6" y="92.7">446.5</text>
<text x="369.3" y="92.6">25±0.2</text>
<text x="389" y="98">38</text>
<text x="402.6" y="100.5" transform="rotate(-90 402.6 100.5)">6.5±0.1</text>
<text x="468.4" y="121.7">A</text>
<text x="378.8" y="129.5">M5 x 12 DEEP</text>
<text x="378.8" y="133.1">2 NOS</text>
<text x="109.1" y="155.8">1</text>
<text x="114.3" y="156.6">HOLE TABLE</text>
<text x="64.9" y="163.8">Hole</text>
<text x="82.9" y="163.8">X</text>
<text x="99.6" y="163.8">Y</text>
<text x="134.7" y="163.8">Size</text>
<text x="168.2" y="163.8">REMARK</text>
<text x="65.9" y="171.1">A.1</text>
<text x="80.7" y="171.1">0.00</text>
<text x="97.4" y="171.1">0.00</text>
<text x="111" y="171.1">M6 x 12.00 mm DEEP</text>
<text x="65.9" y="178.3">A.2</text>
<text x="79.7" y="178.3">60.00</text>
<text x="97.4" y="178.3">0.00</text>
<text x="111" y="178.3">M6 x 12.00 mm DEEP</text>
<text x="400.3" y="174.9">45</text>
<text x="65.9" y="185.5">A.3</text>
<text x="78.8" y="185.5">120.00</text>
<text x="97.4" y="185.5">0.00</text>
<text x="111" y="185.5">M6 x 12.00 mm DEEP</text>
<text x="390.7" y="184.5">28.5</text>
<text x="409.7" y="184.5">16.5±0.1</text>
<text x="343.3" y="191.9">B</text>
<text x="347" y="187">0.05/500 A</text>
<text x="387.8" y="190.7">0.05 B</text>
<text x="65.9" y="192.8">A.4</text>
<text x="78.8" y="192.8">180.00</text>
<text x="97.4" y="192.8">0.00</text>
<text x="111" y="192.8">M6 x 12.00 mm DEEP</text>
<text x="361.6" y="196.2" transform="rotate(-90 361.6 196.2)">3</text>
<text x="387.8" y="195.5">0.05</text>
<text x="65.9" y="200">A.5</text>
<text x="78.8" y="200">240.00</text>
<text x="97.4" y="200">0.00</text>
<text x="111" y="200">M6 x 12.00 mm DEEP</text>
<text x="65.9" y="207.3">A.6</text>
<text x="78.8" y="207.3">300.00</text>
<text x="97.4" y="207.3">0.00</text>
<text x="111" y="207.3">M6 x 12.00 mm DEEP</text>
<text x="65.9" y="214.5">A.7</text>
<text x="78.8" y="214.5">360.00</text>
<text x="97.4" y="214.5">0.00</text>
<text x="111" y="214.5">M6 x 12.00 mm DEEP</text>
<text x="452.1" y="215.1" transform="rotate(-90 452.1 215.1)">20</text>
<text x="65.9" y="221.7">A.8</text>
<text x="78.8" y="221.7">420.00</text>
<text x="97.4" y="221.7">0.00</text>
<text x="111" y="221.7">M6 x 12.00 mm DEEP</text>
<text x="351.2" y="220" transform="rotate(-90 351.2 220)">17±0.1</text>
<text x="65.9" y="228.9">A.9</text>
<text x="78.8" y="228.9">480.00</text>
<text x="97.4" y="228.9">0.00</text>
<text x="111" y="228.9">M6 x 12.00 mm DEEP</text>
<text x="65.9" y="236.2">B.1</text>
<text x="79.7" y="236.2">35.00</text>
<text x="96.4" y="236.2">19.50</text>
<text x="111" y="236.2">Ø 5.30 mm THRU'</text>
<text x="111" y="239.9">C'BORE Ø 10.00 mm - 10.00 mm</text>
<text x="358.6" y="235.7" transform="rotate(-90 358.6 235.7)">+0.2</text>
<text x="361.6" y="238" transform="rotate(-90 361.6 238)">4+0.25</text>
<text x="111" y="243.7">DEEP</text>
<text x="356.6" y="245.9">RELIEF GROOVE</text>
<text x="452.3" y="241.9">A</text>
<text x="65.9" y="251">B.2</text>
<text x="79.7" y="251">95.00</text>
<text x="96.4" y="251">19.50</text>
<text x="111" y="251">Ø 5.30 mm THRU'</text>
<text x="356.6" y="249.5">D TYPE</text>
<text x="414.7" y="251.2">1</text>
<text x="111" y="254.7">C'BORE Ø 10.00 mm - 10.00 mm</text>
<text x="411.3" y="254.6">16±0.1</text>
<text x="111" y="258.4">DEEP</text>
<text x="65.9" y="265.7">B.3</text>
<text x="78.8" y="265.7">155.00</text>
<text x="96.4" y="265.7">19.50</text>
<text x="111" y="265.7">Ø 5.30 mm THRU'</text>
<text x="111" y="269.5">C'BORE Ø 10.00 mm - 10.00 mm</text>
<text x="394.6" y="268.1">SCALE 1:1</text>
<text x="395.4" y="264.5">DETAIL A</text>
<text x="111" y="273.2">DEEP</text>
<text x="65.9" y="280.5">B.4</text>
<text x="78.8" y="280.5">215.00</text>
<text x="96.4" y="280.5">19.50</text>
<text x="111" y="280.5">Ø 5.30 mm THRU'</text>
<text x="111" y="284.2">C'BORE Ø 10.00 mm - 10.00 mm</text>
<text x="111" y="288">DEEP</text>
<text x="65.9" y="295.2">B.5</text>
<text x="78.8" y="295.2">335.00</text>
<text x="96.4" y="295.2">19.50</text>
<text x="111" y="295.2">Ø 5.30 mm THRU'</text>
<text x="111" y="299">C'BORE Ø 10.00 mm - 10.00 mm</text>
<text x="111" y="302.7">DEEP</text>
<text x="65.9" y="309.9">B.6</text>
<text x="78.8" y="309.9">395.00</text>
<text x="96.4" y="309.9">19.50</text>
<text x="111" y="309.9">Ø 5.30 mm THRU'</text>
<text x="111" y="313.7">C'BORE Ø 10.00 mm - 10.00 mm</text>
<text x="111" y="317.5">DEEP</text>
<text x="401.4" y="316.7">TOLERANCE NOTE :-</text>
<text x="401.4" y="320.3">1) ALL H7 HOLES C.D SHOULD BE CONTROLLED WITHINu0.02. / IT7</text>
<text x="401.4" y="323.9">2) ALL HOLES,TAP &amp; COUNTER BORE C.D,</text>
<text x="65.9" y="324.7">B.7</text>
<text x="78.8" y="324.7">455.00</text>
<text x="96.4" y="324.7">19.50</text>
<text x="111" y="324.7">Ø 5.30 mm THRU'</text>
<text x="111" y="328.5">C'BORE Ø 10.00 mm - 10.00 mm</text>
<text x="405.2" y="327.5">SHOULD BE CONTROLLED WITHIN u0.2.</text>
<text x="111" y="332.2">DEEP</text>
<text x="65.8" y="339.4">C.1</text>
<text x="78.8" y="339.4">275.00</text>
<text x="96.4" y="339.4">19.50</text>
<text x="111" y="339.4">Ø 5.30 mm THRU'</text>
<text x="111" y="343.2">C'BORE Ø 10.00 mm - 10.00 mm</text>
<text x="111" y="347">DEEP</text>
<text x="403.6" y="351.2">1</text>
<text x="357.8" y="389.5">RESERVED SPACE</text>
<text x="515.2" y="385.7">WP1</text>
<text x="538.9" y="385.6">0300</text>
<text x="357.8" y="393.3">FOR</text>
<text x="357.8" y="397">CONTROLLED COPY</text>
<text x="357.8" y="400.8">STAMP</text>
<text x="22.8" y="403.3">NOTE FOR WIPRO PARI DESIGN -REF. ONLY</text>
<text x="41.6" y="406.9">WEAR DETAILS : N.A.</text>
</g>
<g font-size="3.1">
<text x="565.1" y="353.5">LIMITS</text>
<text x="562" y="371.7">DRAWING TYPE</text>
<text x="437" y="372.3">DESCRIPTION</text>
<text x="563.4" y="376.3">MACHINING</text>
<text x="436.5" y="380.8">SURFACE AREA</text>
<text x="453.3" y="380.8">SURFACE TREATMENT MACHINING</text>
<text x="509.5" y="380.8">DESIGN UNIT DESIGN UNIT CD.</text>
<text x="558" y="380.6">TEAM NO.</text>
<text x="570.3" y="380.7">SHEET SIZE</text>
<text x="559.9" y="385.4">PL-02</text>
<text x="575.6" y="386.1">A2</text>
<text x="436.4" y="391.1">REFERENCE DWG.</text>
<text x="437.8" y="395.5">DRN.BY</text>
<text x="451.4" y="395.4">CHKD.BY</text>
<text x="466.6" y="395.5">APPD.BY</text>
<text x="474.4" y="391.4">---</text>
<text x="486.7" y="395.4">MATERIAL</text>
<text x="488.9" y="390.9">PART CLASS. B</text>
<text x="515.6" y="390.9">HEAT TREATMENT</text>
<text x="519.6" y="395.9">DRG./PART CODE</text>
<text x="558.9" y="395.5">REV.</text>
<text x="571.4" y="395.6">SCALE</text>
<text x="491" y="399.7">M.S.</text>
<text x="572.5" y="399.9">1 : 5</text>
<text x="484.3" y="404.2">NET WEIGHT-Kg</text>
<text x="571.4" y="404.7">SHEET</text>
<text x="488.9" y="408.6">2.69 kg</text>
<text x="571.4" y="408.8">1 OF 1</text>
</g>
<text font-size="3" x="579.5" y="230.1">°</text>
<g font-size="2.8">
<text x="415.1" y="351.5">CUTOUT ADDED REF DRG</text>
<text x="539.9" y="351.4">03004476</text>
<text x="560.4" y="357.7">Gen Tol.: IS 2102</text>
<text x="399.1" y="376.6">1.ALL DIMENSIONS ARE</text>
<text x="399" y="382.7">2.DO NOT SCALE</text>
<text x="399" y="388.7">3.IF IN DOUBT ,</text>
<text x="399" y="395.4">LOCATION :</text>
<text x="420.5" y="396">PUNE</text>
<text x="404.2" y="402">ALL RIGHTS OF REPRODUCTION &amp;</text>
<text x="436.8" y="401.5">03004476</text>
<text x="451.1" y="401.3">03004785</text>
<text x="466.5" y="401.2">03004785</text>
<text x="404.7" y="405.4">DISTRIBUTION ARE RESERVED</text>
</g>
<g font-size="2.7">
<text x="399.9" y="379.7">IN mm</text>
<text x="399.7" y="385.7">DRAWING.</text>
<text x="436.9" y="385.4">115.26 in^2</text>
<text x="399.7" y="391.8">ASK TEAM MEMBER</text>
<text x="400.1" y="402.5">C</text>
<text x="436.6" y="408.7">01/10/2025</text>
<text x="450.9" y="408.8">01/10/2025</text>
<text x="466" y="408.9">01/10/2025</text>
</g>
<g font-size="2.5">
<text x="554.9" y="218.3">DEBURR AND REMOVE SHARP</text>
<text x="555.2" y="221">EDGES UNLESS SHARP EDGE</text>
<text x="556.1" y="227.1">UNSP.RADII</text>
<text x="556.8" y="223.8">REQUIREMENT SPECIFIED</text>
<text x="571.4" y="226.9">UNSP.CHF.</text>
<text x="559.2" y="229.9">0.5 R</text>
<text x="572.3" y="230.1">0.5 X 45</text>
<text x="559.8" y="238">UP TO 10</text>
<text x="576.1" y="238.1">±1.5°</text>
<text x="558.5" y="242.2">10 UP TO 50</text>
<text x="575.5" y="242.3">±0°50'</text>
<text x="557.4" y="250.7">120 UP TO 400</text>
<text x="557.9" y="246.5">50 UP TO 120</text>
<text x="575.5" y="250.7">±0°15'</text>
<text x="575.5" y="246.5">±0°25'</text>
<text x="558.7" y="259.4">0.5 UP TO 3</text>
<text x="559.5" y="263.7">3 UP TO 6</text>
<text x="576.6" y="263.6">±0.2</text>
<text x="576.6" y="259.4">±0.1</text>
<text x="559" y="267.9">6 UP TO 30</text>
<text x="576.6" y="267.9">±0.5</text>
<text x="557.8" y="272.2">30 UP TO 120</text>
<text x="576.6" y="272.2">±0.8</text>
<text x="556.9" y="280.7">315 UP TO 1000</text>
<text x="557.3" y="276.4">120 UP TO 315</text>
<text x="576.6" y="276.4">±1.2</text>
<text x="577.7" y="280.7">±2</text>
<text x="556.4" y="284.9">1000 UP TO 2000</text>
<text x="577.6" y="284.9">±3</text>
<text x="558.9" y="289.2">OVER 2000</text>
<text x="577.7" y="289.3">±4</text>
<text x="560" y="297.9">UP TO 10</text>
<text x="577.1" y="297.9">±1°</text>
<text x="558.5" y="302.1">10 UP TO 50</text>
<text x="575.5" y="302.1">±0°30'</text>
<text x="557.4" y="310.6">120 UP TO 400</text>
<text x="558.2" y="306.3">50 UP TO 120</text>
<text x="575.5" y="310.6">±0°10'</text>
<text x="575.5" y="306.4">±0°20'</text>
<text x="558.8" y="319.2">0.5 UP TO 3</text>
<text x="559.4" y="323.4">3 UP TO 6</text>
<text x="576.6" y="319.2">±0.1</text>
<text x="576.6" y="323.5">±0.1</text>
<text x="558.9" y="327.7">6 UP TO 30</text>
<text x="576.7" y="327.7">±0.2</text>
<text x="557.8" y="332">30 UP TO 120</text>
<text x="576.6" y="332">±0.3</text>
<text x="556.8" y="340.5">315 UP TO 1000</text>
<text x="557.3" y="336.3">120 UP TO 315</text>
<text x="576.6" y="336.3">±0.5</text>
<text x="576.6" y="340.5">±0.8</text>
<text x="556.2" y="344.7">1000 UP TO 2000</text>
<text x="576.6" y="344.7">±1.2</text>
<text x="558.9" y="349">OVER 2000</text>
<text x="577.6" y="349">±2</text>
<text x="459.3" y="385.5">I.Z.B.P. (TRIVALENT)</text>
<text x="561.1" y="391.1">---</text>
</g>
<text font-size="2.4" x="525.6" y="351.2">01/10/25</text>
<g font-size="2.1">
<text x="558.5" y="232.4">UNSPECIFIED TOL.(FAB)</text>
<text x="559.5" y="234.7">FOR ANGULAR IN mm.</text>
<text x="558.6" y="253.9">UNSPECIFIED TOL.(FAB)</text>
<text x="560.7" y="256.3">FOR LINEAR IN mm.</text>
<text x="558.7" y="292.3">UNSPECIFIED TOL.(M/C)</text>
<text x="559.6" y="294.7">FOR ANGULAR IN mm.</text>
<text x="558.7" y="313.7">UNSPECIFIED TOL.(M/C)</text>
<text x="560.6" y="316.1">FOR LINEAR IN mm.</text>
<text x="7.7" y="409.8" transform="rotate(-90 7.7 409.8)">\\srv01043\ExDM Uploading\2024-25\P24BS\40K_LM RAIL ADAPTAR PLATE .dft</text>
</g>
</svg>
